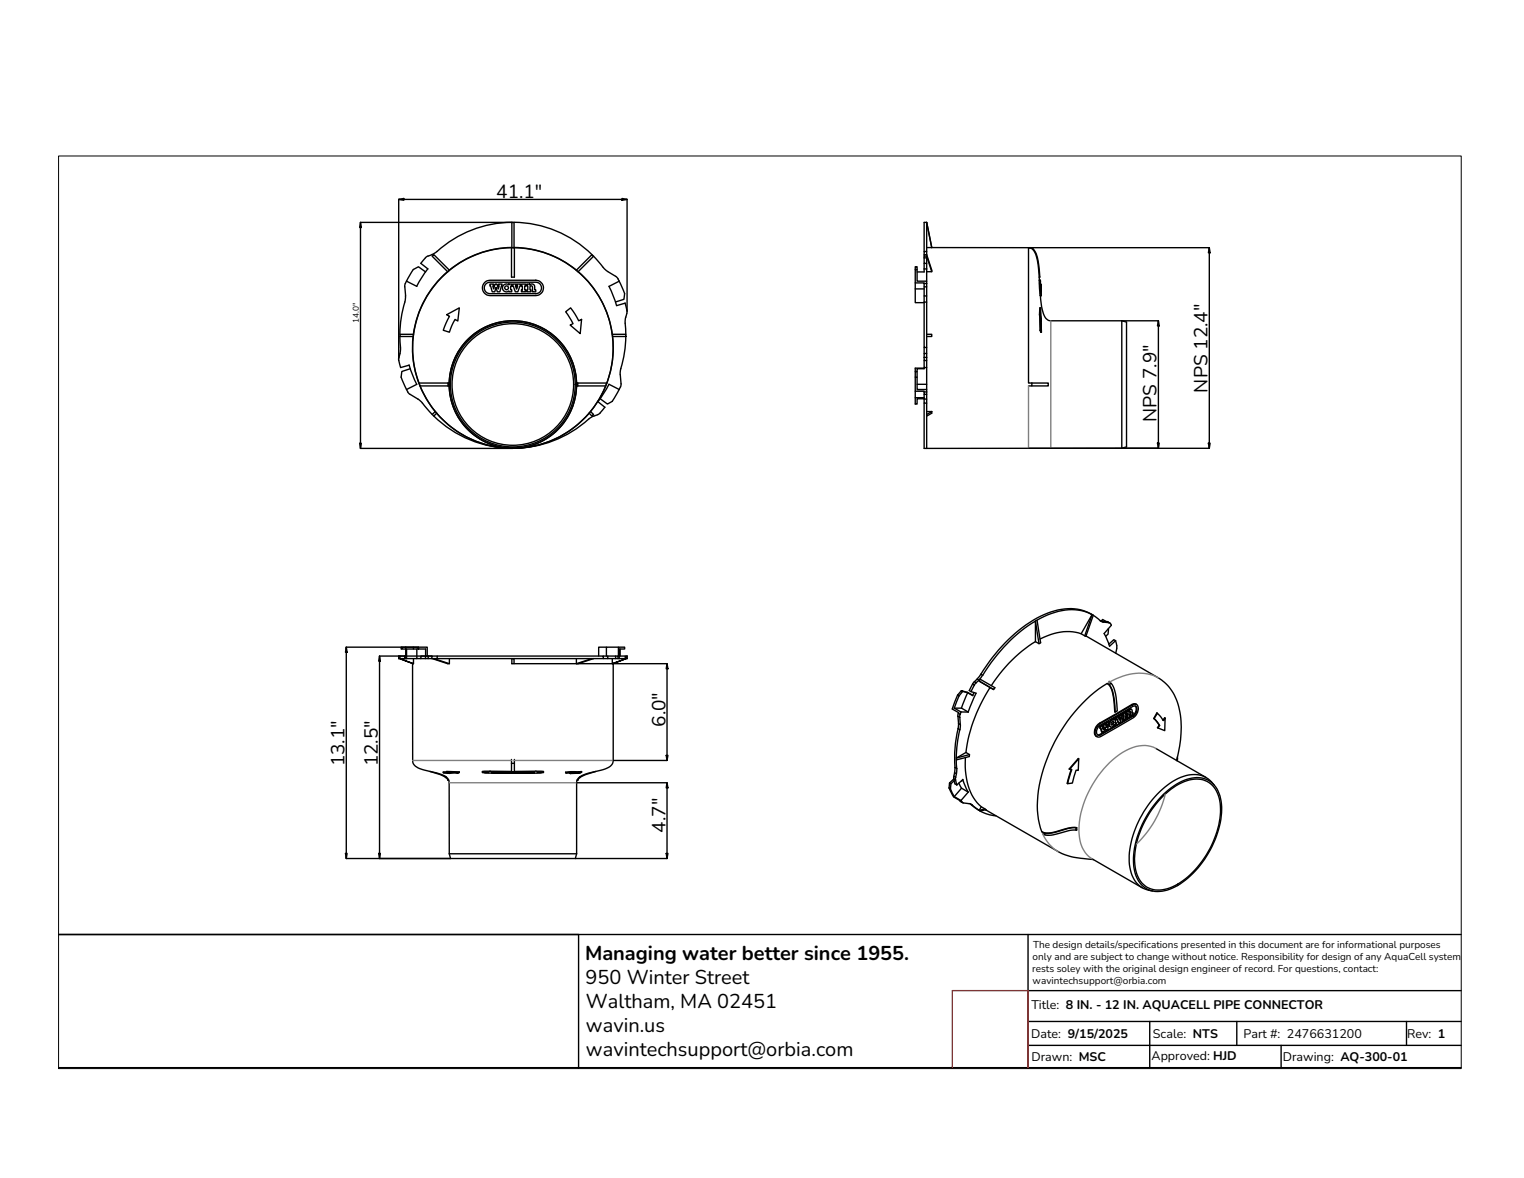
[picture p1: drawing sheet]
<svg xmlns="http://www.w3.org/2000/svg" width="279mm" height="216mm" viewBox="0 0 279 216" stroke-linecap="round" stroke-linejoin="round" font-family="sans-serif">
<!-- layer: 0 -->
<g fill="none" stroke="#000" stroke-width=".25">
<path d="M74.2 55.4a20.7 20.7 0 0 0-.9 5.8M74.3 51.9l-.1 .7 .2 1.6M74.3 54.2l-.1 1.1M74.5 51.5l-.2 .5M75.8 49.4l-1.3 2.1M75.8 49.4l.9-.5 1.3 .9M78 47.2l-.9 1.1 1.4 1M78.4 49.3l-2 3.2-1.9-1M78.5 46.9l-.5 .3M79.2 46.7l-.7 .2M79.5 46.7l2.9 2.8-.3 .3-2.9-2.8zM80.1 46.1l-.9 .6"/>
<path d="M81.9 57.7l2.3-1.3-.3 2.4-.5-.3-1 2.4-1.1-.4 1.1-2.5zM82.1 49.8a18.4 18.4 0 0 0-6.3 11.4M88.8 51.8l.5-.3 .5-.1h8.4a1.41 1.41 0 0 1 1.4 1.4 1.41 1.41 0 0 1-1.4 1.4h-8.4a1.41 1.41 0 0 1-1.3-.9 1.41 1.41 0 0 1 .3-1.5zM89.1 52l.7-.3h8.4a1.05 1.05 0 0 1 1.1 1.1 1.05 1.05 0 0 1-1.1 1h-8.4a1.05 1.05 0 0 1-.9-.6 1.05 1.05 0 0 1 .2-1.2zM89.8 52.1h.7v.3h-.2l.2 .6 .3-.9h.3l.3 .9 .1-.6h-.1v-.3h.6v.3h-.1l-.3 1.1h-.4l-.3-.8-.2 .8h-.5l-.3-1.1h-.1zM92.3 52.3a.66 .66 0 0 1 1-.1v-.1h.5v.3h-.2v.7h.2v.4h-.5v-.2a.71 .71 0 0 1-1-.1 .71 .71 0 0 1 0-.9zM93.8 45.4a18.4 18.4 0 0 0-17 24.8M93.8 45.4h.5v5.4h-.5zM93.8 45.4a18.4 18.4 0 0 0-11.4 4.1M93.8 40.7a20.7 20.7 0 0 0-13.7 5.4M93.8 45.4v-4.6h.4v4.6M93.8 45.4h.4"/>
<path d="M94 52.1h.6v.3h-.1l.2 .6 .2-.6h-.1v-.3h.6v.3h-.1l-.4 1.1h-.4l-.4-1.1h-.1zM94.2 40.7a20.7 20.7 0 0 1 14.3 6M94.2 45.4a18.4 18.4 0 0 1 11.5 4.1M94.3 45.4a18.4 18.4 0 0 1 17 24.8M95.6 52.1h.8v.3h-.2v.7h.2v.4h-.8v-.4h.2v-.7h-.2zM96.6 52.1h.5v.1a.52 .52 0 0 1 .6-.1 .52 .52 0 0 1 .3 .5v.5h.2v.4h-.6v-.9a.23 .23 0 0 0-.2-.2 .23 .23 0 0 0-.2 .2v.5h.1v.4h-.7v-.4h.2v-.7h-.2zM103.7 57.1l.9-.7 1.5 2.4 .5-.3-.2 2.6-1.9-1.5 .6-.3zM105.7 49.5l2.8-2.8 .3 .3-2.8 2.8zM106 49.8a18.4 18.4 0 0 1 6.3 11.4M108.8 47l1.8 2M110.6 49l.6 .6 1.8 1.2 .5 .7M113.5 51.5l1 2.3"/>
<path d="M113.5 51.5l-1.9 1 1.4 3.5 1.6-.4M114.5 53.8l-.1 1.1-1.6 .4M114.6 55.5a3.6 3.6 0 0 1 0 3.2v.5M114.6 59.2l.1 2M167.8 51.9v1.1h1.6M167.8 49.4v-.5h.3v.5M167.8 53v2.5h1.6M169.4 55.4h.5v6.3M169.4 55.4v8.3h.5v-2M169.4 52v.6h.5v-.6M169.4 52.6v1.6h.5v-1.6M169.4 52v-.1h-1.6v-2.5h.3v2.1h1.8v.5"/>
<path d="M169.4 47.3v1h.5v-1M169.4 47.3v-.4h.5v.4M169.4 46.9v-.2h.5v.2M169.4 46.7v-.6h.5v.6M169.4 48.3v1.5h-1.3M169.4 54.2v1.2M169.4 52h.5M169.4 49.3h.5M169.4 47.3h.5M169.9 40.8l.9 4.6zM169.9 46.7l.9 2.8v.3h-.9M169.9 40.8v5.3"/>
<path d="M169.9 45.4h19.2M169.9 40.8h-.5v5.3M169.9 48.3v3.2M169.9 54.2v1.2M169.9 47l.9 2.8M188.6 45.4a1.92 1.92 0 0 1 1.5 2l.4 3.4M189.1 45.4l.3 .2M189.1 45.4h-.5v24.8h.6M189.1 45.4a3 3 0 0 1 1.2 2.5l.3 2.9h-.1M190.5 51.4l.2 2.7 .2 .1M190.5 50.8v.6M190.5 51.4h.2"/>
<path d="M190.6 57.7h.1M190.6 58h.1M190.6 50.7v.1M190.7 52h.1M190.7 54.2a7.3 7.3 0 0 0 1.2 4.3l.7 .3h13.1M190.7 52.1l.1 1.4zM190.7 52.4h.1M190.7 52.1h.1M190.8 56.4h-.2v1.3l.1 2.8M190.8 56.4l.1 4.5-.1-.4zM190.8 52.1v.3zM190.8 52v1.5z"/>
<path d="M190.8 52.4v.7zM190.8 52.1v1.3M190.8 52.3v.1M190.8 53.5h.1M190.8 58.8h.1M190.9 54.2l-.2-2.8 .2 2.8M205.7 58.8l.8 .2v22.9l-.8 .2M205.7 58.8v23.3M73.1 65.5v.4l.3 1.5M73.3 61.7v.8a6 6 0 0 1-.2 3M73.3 61.3h2.5v.4h-2.5zM73.5 69.1l1.2 2.7 .5 .5"/>
<path d="M75 66.9l1.4 3.5-1.9 1M75 66.9l-1.5 .5M75.2 72.3l1.9 1.2 2.1 2.5M75.2 67.6l-1.5 .5-.2 1M75.7 61.6a18.4 18.4 0 0 0 4.1 13.8M77 70.7a18.4 18.4 0 0 0 17 11.5 18.4 18.4 0 0 0 17-11.5M79.5 76.2a20.7 20.7 0 0 0 14.5 6M79.8 75.4l.3 .3-.6 .6-.3-.3 .6-.6M80 75.7a18.4 18.4 0 0 0 14 6.5M82.1 70.2h-5.3l.2 .5h5.1M82.1 70.2h.2v.5h-.2M82.1 70.2v.5"/>
<path d="M105.9 70.2h5.4l-.3 .5h-5.1M105.9 70.2h-.1v.5h.1M105.9 70.2v.5M107.9 76.8a20.7 20.7 0 0 1-13.9 5.4M108 75.7a18.4 18.4 0 0 1-14 6.5M108.3 75.4l.5 .6-.3 .3-.5-.6M108.9 76.2l-1 .6M109.6 73.6l1.3 1M110 73.1l1.4 1 .9-.6M110.9 74.6a3.3 3.3 0 0 1-2 1.7M112.3 61.3h2.5v.4h-2.5zM112.3 61.6a18.5 18.5 0 0 1-4.3 14.1"/>
<path d="M113.5 71.4l-1.9-1-2 3.2M113.7 70.9l-1.4 2.6M114.7 61.7a24.8 24.8 0 0 1-1 6.4l.2 2.3-.2 .6M167.8 69.1v-1h.3v1M167.8 71.7v1.2M168.1 70.4h1.8v1M169.4 65.5v.6h.5v-.6M169.4 66.1v1.3h.5v-1.3M169.4 65.5v-.7h.5v.7M169.4 71.8v-.1h-1.6v-2.6h.3v2.3h1.8v.4M169.4 67.4v.2h-1.3v.5M169.4 71.8v.5h.5v-.5"/>
<path d="M169.4 72.3v.8h.5v-.8M169.4 73.1v.8h.5v-.8M169.4 72.9h-1.6v1.2h.3v-1h1.3M169.4 73.9v8.3l36.3-.1M169.4 65.5h.5M169.4 63.7v1.1M169.4 71.8h.5M169.4 67.5h-1.6v.6M169.9 61.3h.9v.4h-.9M169.9 73.9v8.3M169.9 75.4h.9l-.9 .6M169.9 63.7v1.1"/>
<path d="M169.9 67.4v3M170.8 75.4v.3l-.9 .6M189.2 70.2v.5h-.6M189.2 70.2h3v.5h-3M190.7 60.5l.1 .4h.1M190.7 60.5h.1M73.7 118.6h-.2v.3h.2M74.4 118.6h-.7v.3h.7M74.4 118.6v1.6h-1.1M74.4 118.6h1.4M75.8 118.9h-1.3v1.8M76.4 118.9v1.8h.8"/>
<path d="M76.7 118.9h-.9v-.3h.9v.3h1.3v1.3h-.8v.5h.8M76.7 118.6h1.6v1.6M111.2 118.6h-1.4v1.6M113.4 118.6h-2.2v1.6M113.7 118.9v1.3M189.8 117.6v-3.8a29.5 29.5 0 0 0-9.6 10l-.4-.2M190.1 113.7l.7 4.1-.3 .2-.7-.4a25.9 25.9 0 0 0-8.1 8.1M198.2 116.2l2-3.6-1.3 3.9M199.1 116.6a7.8 7.8 0 0 0-7.1-.1l-1.3 .6M199.1 116.6l13.3 7.6a9 9 0 0 1 4.1 7.4 21.5 21.5 0 0 1-.8 7.8M200.3 112.7a8.9 8.9 0 0 0-8.3-.3 27.2 27.2 0 0 0-12.2 11.2M200.4 112.8l1.3 .9"/>
<path d="M200.4 112.8a9.1 9.1 0 0 0-8.3-.1l-2.3 1.1 .7 4.2M200.4 112.8l-1.3 3.8M201.7 113.7l.6 .3M201.7 113.8h.2M201.9 113.8l.2-.3 .7 .4M202.3 114l-.4-.2 1.1 .1 .3 .2M202.3 114l1 .1M202.4 116.1l1 2.3 1.1-1M203 113.9l.5 .3M203.2 115.2l-.1 1-.4 .4M203.3 114.1l.4 .5M203.8 114.6l-1.4 1.5"/>
<path d="M204.5 117.4l-.3-.2-.9 .9M204.5 117.4a3.1 3.1 0 0 1 .1 2.2v.1M73.1 120.2v.5M73.3 120.7h.9M73.3 120.2h-.2v.5h.2M73.3 120.2v.5M73.4 120.7l.4 .2M74.2 120.2v.5M74.2 120.7h2.2M74.3 120.2v.5M75.6 121.6l.1 17.8a1.99 1.99 0 0 0 1.8 1.7l1.1 .2a8.7 8.7 0 0 1 3.2 1.1M75.8 120.7v.9l-2.5-.9 2.5 .9"/>
<path d="M78.5 120.2h-.5v.5h.5M79.2 120.2h-.7v.5h.7M79.2 120.7l2.9 .9h.3v-.9M79.5 120.7l2.9 .9M80.1 120.2h-.9v.5h.9M93.8 139.4h.1M93.8 139.9v1.6h.5v-1.6M93.8 139.9h.5M93.8 139.4v.5M93.8 120.7h.4v.9h-.4zM93.8 120.7h-13.7v-.5h30.5v.5h-1.8M94.2 120.7h14.6"/>
<path d="M94.3 139.4h.1M94.3 139.4v.5M105.7 120.7v.9l3.1-.9M108.5 120.7l-2.8 .9M110.6 120.2h.8v.5h-.8M111.4 120.2h1.5v.5h-1.5M112.3 120.7v.9l2.5-.9-2.5 .9M112.4 121.6v17.8a1.73 1.73 0 0 1-1.4 1.5l-1.6 .4a8.7 8.7 0 0 0-3.1 1.1M112.9 120.2h.4v.5h-.4M113.3 120.2l.1-1.6h1.1v.3h-1v1.8h-.2M113.5 120.7h1.1M113.5 120.2h1.1"/>
<path d="M114.7 120.7l-.4 .2M114.8 120.7h.1M114.9 120.2h-.3v.5h.3M114.9 120.2v.5M114.9 120.7h.1M114.9 120.2h.1M175.3 139.3l.1 1.6M175.3 138.9v.4M175.6 127.4l-1 2.5 1.2 .7-.1 .1M175.6 127.4l.2 .1M175.6 131.3l.4 .2 .1 1.3-.4-.2zM175.6 133.6l.4 .1-.5 2.2-.2 3"/>
<path d="M175.7 133.6a22.3 22.3 0 0 0-.6 7.1M175.7 130.7l-.1 .6M175.7 132.6l-.1 .9M175.8 127.5l-.8 2.3M176 130.9l-.1 .6M176.1 132.8l-.1 .9M176.2 130.5h1.3M176.2 130.5l-1.3-.7h1.4l1.2 .7M176.2 130.5l-.2 .4-.3-.2M176.2 126.6l-.6 .8M176.5 126.7l-.3-.1 1.2 .3 1 .5M177 138.8a11.3 11.3 0 0 0 2.5 8.7l1.2 .9-1 .2"/>
<path d="M177.1 137.9l-1.8 1M177.4 126.9l-1.1 2.9M177.4 127l-.9-.3-.7 .8M177.4 127l.9 .5M177.7 126.6l1.2 .4-1.4 3.5M177.7 138.3l-2.4 .6M178.3 125.4l-.6 1.2M178.3 125.4l.4 .2M178.6 126.9l-.3 .6M178.6 125.6l-.6 1.1M178.6 124.9l-.3 .5M178.7 124.9l.4-.4 .4 .1-.5 .5"/>
<path d="M178.7 124.9l.3 .2M179 125.1l-.4 .5M179.5 124.8l2.7 1.6M179.8 123.6l-.7 .8M180.1 123.8l-.6 .8M181.5 126l-2-1.2 .2-.3 2.7 1.5-.2 .4-.7-.4a29 29 0 0 0-4.4 11.9l.6 .4v.4l-2.4 .6M197.8 139.1l-.1 2.1h-.4l-.7 2.3-.9 .1 .8-2.6h-.4zM197.8 139.1l-1.8 1.8 .1 .1M201.3 132.9l6.4-3.7a.69 .69 0 0 1 .8 0 .69 .69 0 0 1 .2 .8l-.4 1-.5 .5-6 3.5a.72 .72 0 0 1-.8-.1 .72 .72 0 0 1-.2-.8l.1-.5zM201.5 133.1l6.2-3.6a.57 .57 0 0 1 .7 .1 .57 .57 0 0 1 0 .7l-.2 .5-.4 .4-6 3.5a.57 .57 0 0 1-.7-.1 .57 .57 0 0 1 0-.8zM201.6 132.5l.1 .1M201.6 133.1l.1 .1"/>
<path d="M201.7 134.6l-.5 .1M201.7 134.6l.1 .1M201.7 133.2l.5-.3-.1 .4 .2 .4 .1-.9 .3-.1 .2 .6 .1-.5-.1 .1v-.3l.4-.3-.2 1.4-.3 .1-.2-.5-.2 .7-.3 .2-.3-.8-.1 .1zM202.2 133.3v.1M202.2 132.9h-.1l-.5 .2v.3l.5 .8M202.3 132.8l-.1 .4M202.3 132.8h.1M202.5 133.4l.3 .4M202.7 132.7l-.4 .1M202.7 132.5l.2 .1M202.8 132.8v.3M203.3 132.6v.3l.3 .3"/>
<path d="M203.3 132.3l-.1-.1-.5 .3 .1 .3 .1 .1M203.4 125.5a6.5 6.5 0 0 1 1 3.8l.1 1.2a13.3 13.3 0 0 0-1-4.7l-.5-.5a28.9 28.9 0 0 0-12.2 17.6 16.4 16.4 0 0 0 .2 9.5 3 3 0 0 0 2.4 .1 8.1 8.1 0 0 1 4-.8l-.1 .5M203.4 125h.1M203.4 125l.3 .3-.3 .2-.4-.2M203.7 132.1l.3-.2h.2v-.1l.4-.2-.1 .9h.1v.3l-.3 .2v-.2a.44 .44 0 0 1-.6 .4 .44 .44 0 0 1-.3-.6zM203.7 125.3a6.8 6.8 0 0 1 1.1 3.8v1.2l-.3 .2M203.8 131.9l-.5 .6M203.8 131.9l.1 .1M203.8 132.3h.1a.3 .3 0 0 1 .3 .2 .3 .3 0 0 1-.2 .4l-.3-.2zM204.1 132.2l-.1 .5-.3 .1M204.1 131.9h-.3M204.1 131.9h.1"/>
<path d="M204.1 131.7l.1 .1M204.2 132.9l.1 .1M204.5 132.4l.1 .1M204.6 131.8h.2l.3 .7 .3-.2 .3-1.4-.4 .3v.8l-.2-.4 .1-.3-.5 .2v.3l.4 .7M204.6 131.5h.1M205.2 131.3l-.2-.1-.4 .3v.1l-.1-.1-.4 .2v.2M205.2 131.1l.1 .1M205.2 131.5v.3M205.7 131.1l.2 .1M205.7 130.8l.2 .1M205.8 131.7h.1M205.9 130.9l.5-.4-.1 1 .1-.1v.3l-.5 .3 .1-.9-.1 .1z"/>
<path d="M205.9 131.1v.5M205.9 131.6l-.1 .1v.3h.1M205.9 131.6l.1 .1M206.3 131.4h.1M206.4 130.5h-.1l-.6 .3v.1l-.1-.1-.4 .3 .1 .4M206.4 130.4l.1 .1M206.4 131.3h.2M206.5 130.5l.4-.3v.2a.33 .33 0 0 1 .3-.4 .33 .33 0 0 1 .4 .3v.4h.1v.3l-.4 .2v-.7l-.2-.1-.1 .3 .1 .6-.5 .3v-.3h.1zM206.6 130.7v.5l-.2 .1 .1 .3h.1M206.6 131.2l.1 .1M206.9 130.2l-.5 .2 .2 .4M207 131h.1"/>
<path d="M207.1 130.4l.2 .8M207.2 130.4l.1 .1M207.3 130h-.2l-.3 .2M207.3 130h.1M207.5 129.1l.2 .1M207.6 130.6l.1 .1M207.6 131.2h.2M208.1 129.4a1.27 1.27 0 0 1-.5 1.8l-5.9 3.4M208.4 129.1l-.3-.1-.6 .1-5.9 3.4a1.62 1.62 0 0 0-.6 2.5h.1M211.5 131.7h.1M211.9 137.2l9.2 5.3M212.2 130.7h-.1l-.6 1 1 1.2-.2 .5"/>
<path d="M212.2 130.7l1.1 1.4 .3-.5-.1 2.3-1.2-.5 .3-.4-1-1.3zM212.5 132.9l.1 .1M213.6 131.6h-.1l-.3 .4M215.8 138.8v.6l.1-.2M78.8 141.4a8.2 8.2 0 0 1 2.9 1.1l.4 .5M81.3 141.6h1.1l-.5-.1 2.3 .1-.3 .1zM81.6 142.4l.2 .2M81.7 142.3l.6 .7M81.9 141.5h-.6v.1M81.9 141.5v-.1l2.3 .1v.1M82.1 142.9v.1M82.1 143h.2"/>
<path d="M82.3 143l.1 13.5M82.4 156.5l.2 .8h22.9l.2-.8M82.4 156.5h23.3M88.4 141.6h11.2h-.1a77.3 77.3 0 0 1-10.4 .1zM88.8 141.6h10.5l-5.3 .1zM89.8 141.3l4 .1M89.8 141.3l-1.3 .1-.1 .2M89.8 141.3v.3h2.2h-2.2M90.5 141.6h.1M90.8 141.6h.1M91.1 141.6h.1M91.4 141.6h.1"/>
<path d="M92 141.6h.1M92.1 141.6h.1M92.5 141.6h.7M93.3 141.6h-1.2h1.7M93.3 141.6l.5 .1M93.3 141.6h.1M94 141.6h1.4M94 141.6h.6M94 141.6h.1M94.6 141.6h-.1h.4h-.1M94.7 141.6h.1M94.8 141.6h.6"/>
<path d="M95.4 141.6h.1M95.6 141.6l.8 .1-.8-.1M95.6 141.6h.1M96.4 141.6h.1M96.6 141.6h.1M97.1 141.6h1.1M97.1 141.6l-.5 .1 1.6-.1M97.1 141.6h.1M97.3 141.6h.1M98 141.5v.1M98.2 141.3l-3.9 .1M98.2 141.3l1.3 .1 .1 .2"/>
<path d="M98.2 141.3v.3M103.7 141.6l2.9-.1-.2 .2-1.9 .1 .6-.1zM104.5 141.7v.1M104.6 141.4h2v.1M104.6 141.4l-.9 .1v.1M104.6 141.4v.1M105.8 143l-.1 13.5M105.8 143h.1M106 142.9l-.1 .1M106.1 141.4v.2M106.3 142.4l-.5 .6M106.4 142.5h-.1"/>
<path d="M109.2 141.4l-2.2 .7-.6 .4-.5 .5M174 144.4l.3 .7a2.76 2.76 0 0 0 1.7 1.6l.1 .2M174.1 143.5l-.1 .9 .3 .2M174.2 144.6l.7 1.4M174.3 143.7v.9M174.9 142.3l.2 1.4 .3 .2M174.9 143.1l-.6 .6-.2-.2M174.9 146l1.3 .7M175 141.6l-.1 .7 .3 .2 .2-.7M175 141.6l.4 .2M175.1 140.7l-.1 .9M175.1 140.7l.3 .2"/>
<path d="M175.2 143l-.3-.2-.8 .7M175.2 142.9l.2 1M175.2 142.5v.4M175.4 140.8l-.1 1M175.8 143.5l.5 1M176 146.8l.3 .2M176.2 146.9l.3 .2M176.2 146.7l.1 .3M176.3 144.5l1.2 .7M176.3 144.5l-1.4 1.5M176.3 147l.3 .2 1.1 .1M176.3 143.1h.1"/>
<path d="M176.5 142.8l1 2.4M176.5 142.9l-1.1 1M177.5 145.2l-1.3 1.5M177.6 147.3l.5 .1 1.4 1.1M177.9 147.3l.4 .3M177.9 147.4l1.4 1M179.3 148.4l.3 .2M179.5 148.5l.2 .1M179.7 148.7l1.4 .5 1.5 .3M179.9 147.9l-.4 .6M180.6 148.2l-1.1 .3M180.7 148.4l13.3 7.7a14.3 14.3 0 0 0 6.4 1.4l.1 .1"/>
<path d="M191 152.4l.4 .3M191.4 152.7l.2 .3-.5-.2M191.4 152.7l.4 .1a17.2 17.2 0 0 0 4.4-1l1.1-.1v.5h-1.1a17 17 0 0 1-4.3 .9l-.3-.1M196.4 141l-.6 1.9-.1 .7M197.4 151.7h-.1M200.2 157.4l9.2 5.3M213.3 145.6a8.9 8.9 0 0 1 6.9-3 4.6 4.6 0 0 1 3.7 4.2 16.8 16.8 0 0 1-4.3 12.3 11 11 0 0 1-7 4.3 4.3 4.3 0 0 1-4.7-4.1 16.1 16.1 0 0 1 4-12.2zM213.3 145.9a8.8 8.8 0 0 1 6.9-3.1 4.6 4.6 0 0 1 3.5 4.4 16.9 16.9 0 0 1-5 12.6 9.1 9.1 0 0 1-6.9 3.3 4.4 4.4 0 0 1-3.7-4.1 16 16 0 0 1 3.9-11.7zM222.6 143.9a4.7 4.7 0 0 0-6.1-1.4 17.4 17.4 0 0 0-9 11.2 9.5 9.5 0 0 0 .7 7.9 4.3 4.3 0 0 0 3.2 1.7"/>
<circle cx="92.9" cy="52.8" r=".35"/>
<circle cx="94" cy="70.5" r="11.7"/>
<circle cx="94" cy="70.5" r="11.4"/>
<circle cx="94" cy="70.5" r="11.1"/>
</g>
<path d="M192.6 58.8v23.4M188.6 70.7v11.5M75.7 139.4h18.1M94.3 139.4h18.1M211.9 137.2a5.9 5.9 0 0 0-6 .7 18.2 18.2 0 0 0-8.1 14.6 5.6 5.6 0 0 0 2.4 4.9M212.4 124.2a8.4 8.4 0 0 0-7.8 .2l-1.2 .6M82.3 143.5h23.4M89.8 141.6v.1M98.2 141.5v.2M191.1 152.8a6.9 6.9 0 0 0 2.9 3.3M213.6 145.6a18.5 18.5 0 0 1-5.2 9.1" fill="none" stroke="#808080" stroke-width=".25"/>
<!-- layer: DIMENSION -->
<g fill="none" stroke="#000" stroke-width=".25">
<path d="M73.1 36.5l.9-.1v.3zM114 36.4l1 .1-1 .2zM66.1 40.8l.1 .9h-.3zM94 40.8h-27.9v41.4h27.9M115 57.1v-20.6h-41.9v29.3M188.6 45.4h33.1v36.8h-33.1M205.7 58.8h6.7v23.3h-6.7M212.4 58.8l.1 .9h-.3zM221.7 45.4l.2 .9h-.4zM65.9 81.3h.3l-.1 .9zM212.2 81.2h.3l-.1 .9zM221.5 81.2h.4l-.2 1z"/>
<path d="M63.5 118.6l.1 .9h-.3zM76.7 118.6h-13.2v38.7h19.1M69.6 120.2l.1 1h-.3zM79.2 120.2h-9.6v37.1M94.3 121.6h28v17.8h-9.9M122.1 138.4h.4l-.2 1zM122.3 121.6l.2 1h-.4zM63.3 156.4h.3l-.1 .9zM69.4 156.4h.3l-.1 .9zM105.7 143.5h16.6v13.8h-16.8M122.1 156.4h.4l-.2 .9zM122.3 143.5l.2 .9h-.4z"/>
</g>
<!-- layer: DEFAULT -->
<path d="M10.8 171.3h257.1M188.5 171.3v24.4M10.8 195.7h257.1M188.5 191.6h79.4M188.5 181.6h79.4M188.5 187.2h79.4M210.8 187.2v8.5M226.7 187.2v4.4M234.9 191.6v4.1M257.9 187.2v4.4" fill="none" stroke="#000" stroke-width=".25"/>
<!-- layer: Heath Edit -->
<path d="M10.8 171.3h95.3v24.5" fill="none" stroke="#000" stroke-width=".25"/>
<path d="M174.6 195.8v-14.2h13.9v14.2" fill="none" stroke="#f00" stroke-width=".25"/>
<!-- layer: 0 -->
<path d="M10.7 28.6h257.2v167.2h-257.2z" fill="none" stroke="#000" stroke-width=".18"/>
<g font-size="3.7">
<text x="107.3" y="176">Managing water better since 1955.</text>
<text x="107.4" y="180.4">950 Winter Street</text>
<text x="107.4" y="184.8">Waltham, MA 02451</text>
<text x="107.4" y="189.1">wavin.us</text>
<text x="107.4" y="193.5">wavintechsupport@orbia.com</text>
</g>
<g font-size="3.5">
<text x="91" y="36.3">41.1&quot;</text>
<text x="221.4" y="71.9" transform="rotate(-90 221.4 71.9)">NPS 12.4&quot;</text>
<text x="212.1" y="77.3" transform="rotate(-90 212.1 77.3)">NPS 7.9&quot;</text>
<text x="122" y="133.2" transform="rotate(-90 122 133.2)">6.0&quot;</text>
<text x="63.2" y="140.5" transform="rotate(-90 63.2 140.5)">13.1&quot;</text>
<text x="69.3" y="140.5" transform="rotate(-90 69.3 140.5)">12.5&quot;</text>
<text x="122" y="152.6" transform="rotate(-90 122 152.6)">4.7&quot;</text>
</g>
<g font-size="2.3">
<text x="189.1" y="184.9">Title: 8 IN. - 12 IN. AQUACELL PIPE CONNECTOR</text>
<text x="189.1" y="190.3">Date: 9/15/2025</text>
<text x="211.4" y="190.2">Scale: NTS</text>
<text x="228" y="190.2">Part #: 2476631200</text>
<text x="258" y="190.3">Rev: 1</text>
<text x="189.1" y="194.4">Drawn: MSC</text>
<text x="211.1" y="194.2">Approved: HJD</text>
<text x="235.2" y="194.4">Drawing: AQ-300-01</text>
</g>
<g font-size="1.8">
<text x="189.4" y="173.8">The design details/specifications presented in this document are for informational purposes</text>
<text x="189.2" y="178.1">rests soley with the original design engineer of record. For questions, contact:</text>
<text x="189.3" y="176">only and are subject to change without notice. Responsibility for design of any AquaCell system</text>
<text x="189.3" y="180.3">wavintechsupport@orbia.com</text>
</g>
<text font-size="1.5" x="65.8" y="59.2" transform="rotate(-90 65.8 59.2)">14.0&quot;</text>
</svg>
